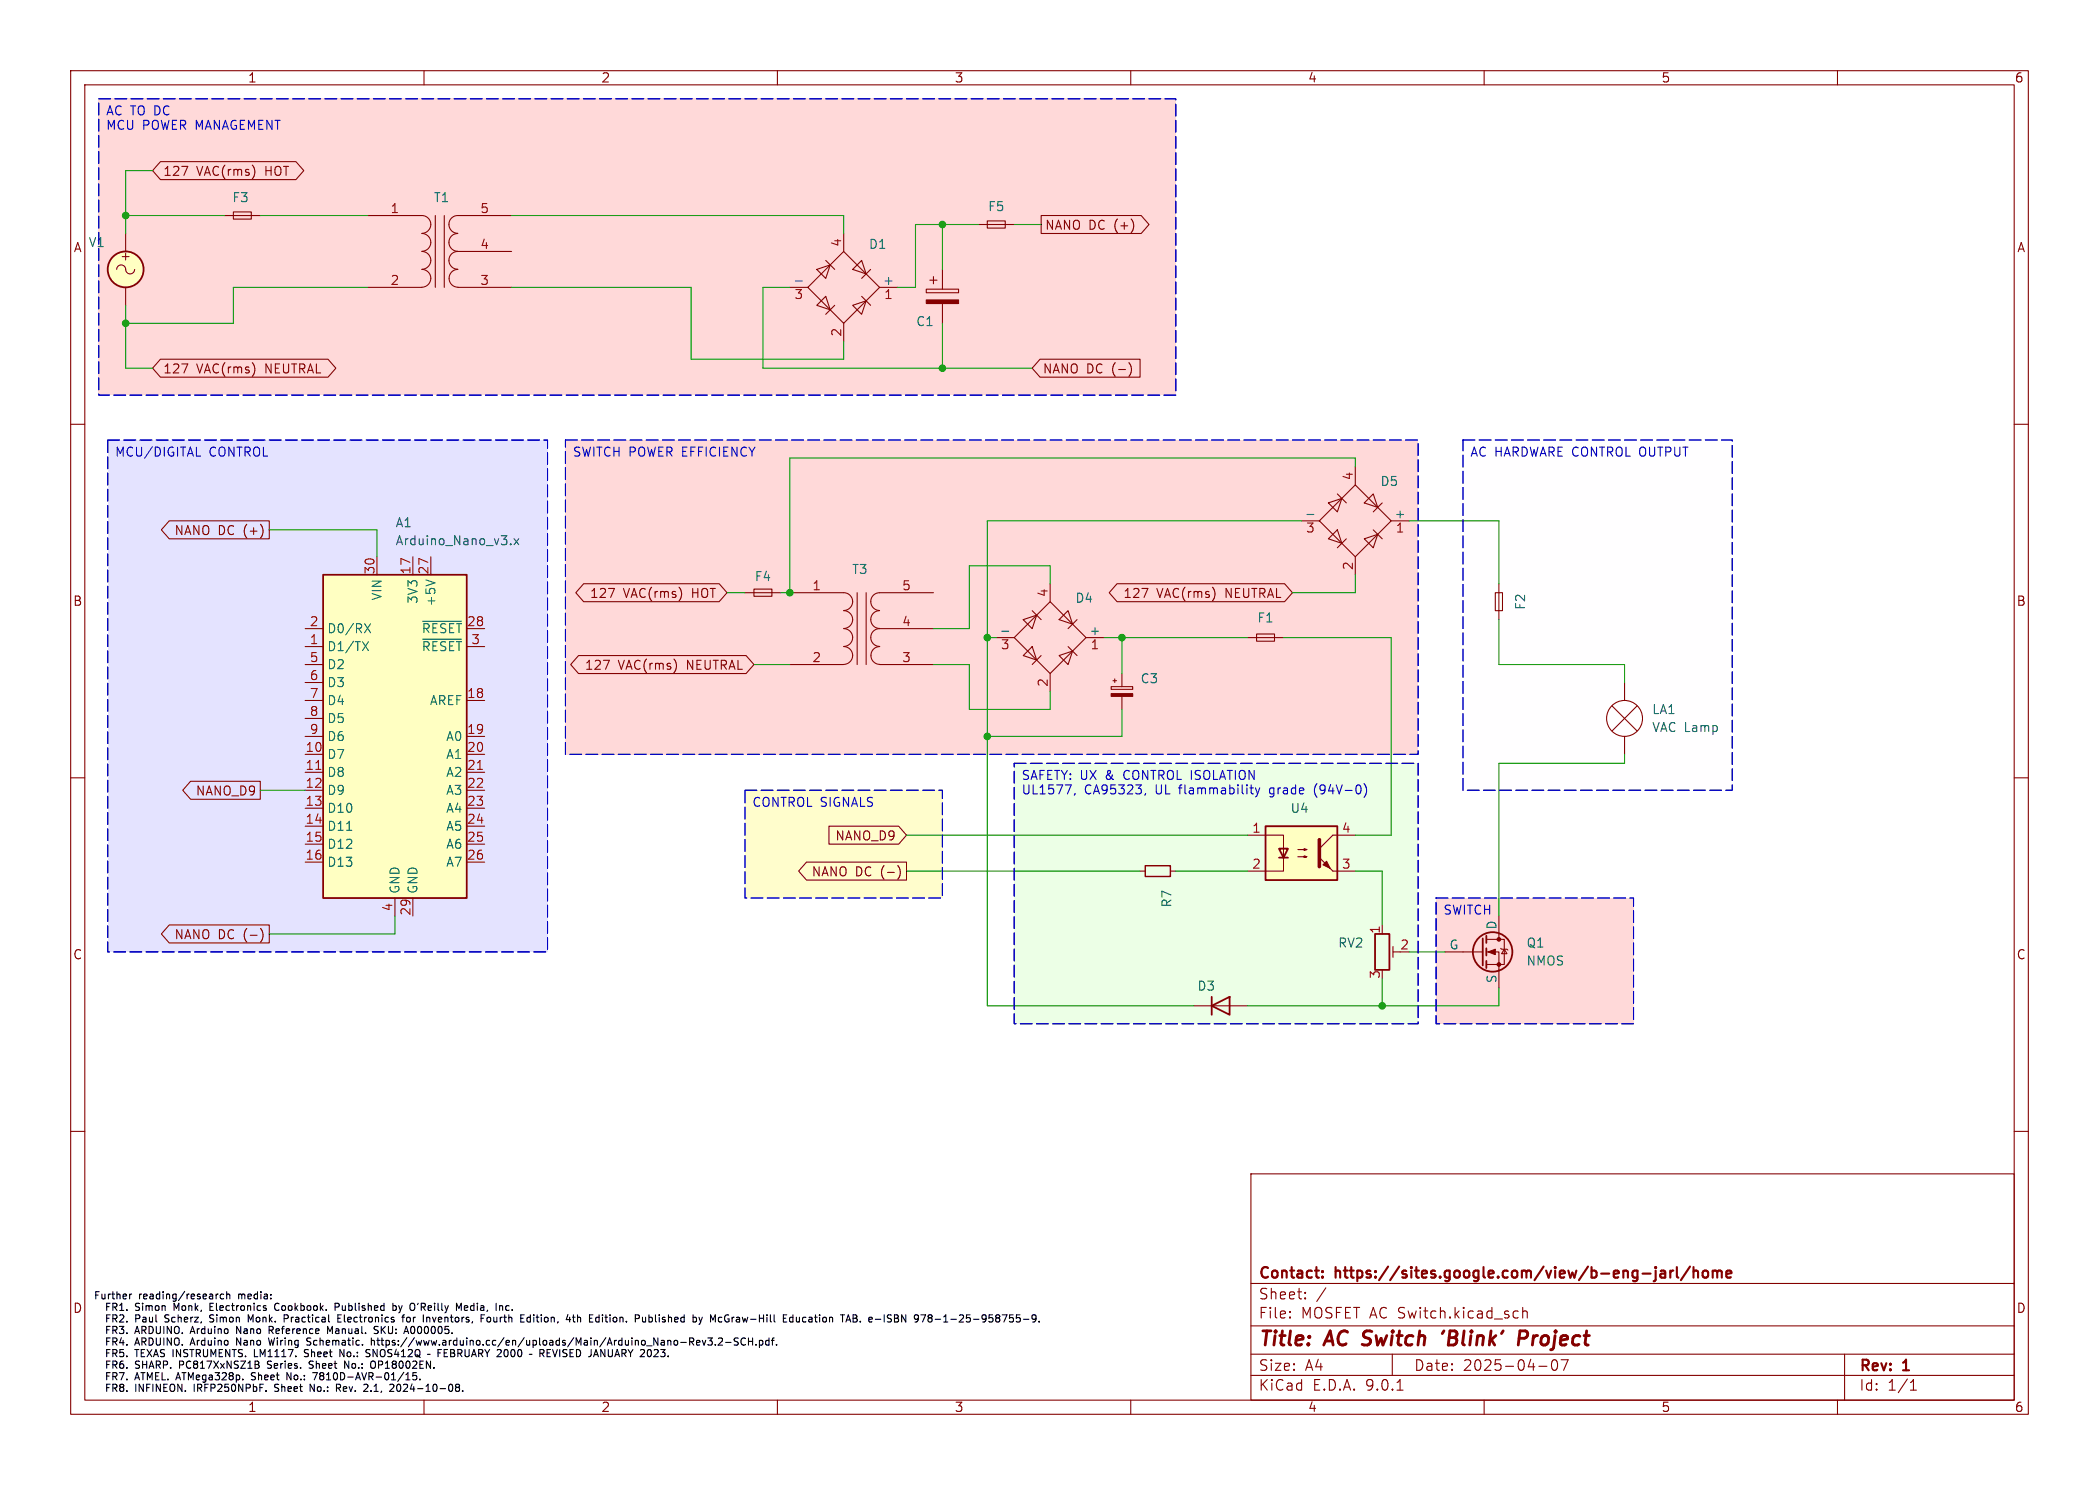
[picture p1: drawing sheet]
<svg xmlns="http://www.w3.org/2000/svg" width="297mm" height="210mm" viewBox="0 0 297 210" stroke-linecap="round" stroke-linejoin="round" font-family="sans-serif">
<g fill="none" stroke="#840000" stroke-width=".15">
<path d="M10 10h277v190h-277zM12 12h273v186h-273zM60 10v2M110 10v2M160 10v2M210 10v2M260 10v2M10 60h2M285 60h2M10 110h2M285 110h2M10 160h2"/>
<path d="M177 166h108v32h-108zM285 160h2M60 198v2M110 198v2M160 198v2M177 194.5h108M177 191.5h108M177 187.5h108M177 181.5h108M182.5 186.3h.1l-.1 .1M182.5 186.3v.1M182.5 185.5v.1"/>
<path d="M182.5 185.5h.1l-.1 .1M184.7 183.6v.1M184.7 183.6h-.1l.1 .1M184.7 182.8v.1M184.7 182.8h-.1l.1 .1M187.6 182.1l-1.3 2M197 191.5v3M197.7 196.6h.8M210 198v2M214.4 185.4l.4 .1M214.8 186.3l-.4 .1M215.5 185.5a.37 .37 0 0 1 .6 .1v.8"/>
<path d="M215.5 184.9v1.5M217.7 193.2h1.2M219.7 192.4a1.02 1.02 0 0 0 .2 1.4h.1a.91 .91 0 0 0 .2-1.4M221.9 192.3l-.7 1.5M260 198v2M261 191.5v6.5M270.3 196.6h.9M270.3 195.5l.4-.4v1.5"/>
</g>
<path d="M204.3 188.2l-.2 .4M205.1 189.2h.6M205.2 188.2l-.3 2h.8M214.9 189.3h.8a.55 .55 0 0 0 .5-.5 .55 .55 0 0 0-.4-.6h-.7l-.3 2" fill="none" stroke="#840000" stroke-width=".4"/>
<g fill="none" stroke="#840000" stroke-width=".3">
<path d="M187.1 179.8v.1M187.1 179.8h.1l-.1 .1M235 179.8l.1-.1 .5 .1v.9M236.3 179.7v1M236.8 179.7l-.3 .1-.2 .2M237.3 179.2v1.3l.2 .2M239.1 179.1l-1.3 1.9M239.6 179.8a.37 .37 0 0 1 .7 .1v.8M239.6 179.2v1.5M241.1 179.8a.41 .41 0 0 1 .6 .2v.4a.41 .41 0 0 1-.4 .3 .41 .41 0 0 1-.4-.3v-.4zM242.3 179.8a.37 .37 0 0 1 .7 .1M242.3 179.7v1"/>
<path d="M243 179.9l.2-.2 .4 .1v.9M243 179.9v.8M187.1 180.5l.1 .1-.1 .1M187.1 180.5v.1v.1M187.1 180.5v.2M235 180.6l.1 .1 .5-.1M235.6 180l-.6 .2M244.3 180.2l.7-.2-.1-.2-.4-.1-.2 .2v.7l.2 .1 .4-.1"/>
</g>
<path d="M105.4 111.8h27.9v15.2h-27.9z" fill="#fffdcc"/>
<path d="M207 62.2h38.1v49.6h-38.1z" fill="#fffeff"/>
<path d="M203.2 127h27.9v17.8h-27.9z" fill="#ffd9d9"/>
<path d="M15.2 62.2h62.3v72.4h-62.3z" fill="#e4e3ff"/>
<g fill="#ffd9d9">
<path d="M14 14h152.4v41.9h-152.4z"/>
<path d="M80 62.2h120.7v44.5h-120.7z"/>
</g>
<path d="M143.5 108h57.2v36.8h-57.2z" fill="#ecffe6"/>
<g fill="none" stroke="#840000" stroke-width=".25">
<path d="M194.6 132.1h2v5.1h-2z"/>
<circle cx="17.8" cy="38.1" r="2.54"/>
</g>
<g fill="none" stroke="#840000" stroke-width=".15">
<path d="M16.5 38.1a.67 .67 0 0 1 .8-.6 .67 .67 0 0 1 .5 .8 .63 .63 0 0 0 .7 .4 .63 .63 0 0 0 .5-.6M17.8 33v2.6M31.7 30.5h5.1M33 30h2.6v1h-2.6zM52.1 30.5h7.6a1.26 1.26 0 0 1 1.3 1.2 1.26 1.26 0 0 1-1.3 1.3 1.27 1.27 0 0 1 1.3 1.3 1.27 1.27 0 0 1-1.3 1.2 1.27 1.27 0 0 1 1.3 1.3 1.27 1.27 0 0 1-1.3 1.3 1.27 1.27 0 0 1 1.3 1.3 1.27 1.27 0 0 1-1.3 1.2M61.6 30.5v10.1M62.9 30.5v10.1M63.5 39.4a1.24 1.24 0 0 0 1.3 1.2M64.8 33a1.25 1.25 0 0 0-1.3 1.3 1.25 1.25 0 0 0 1.3 1.2M64.8 35.6a1.25 1.25 0 0 0-1.3 1.2 1.25 1.25 0 0 0 1.3 1.3M64.8 35.6h7.6M64.8 38.1a1.23 1.23 0 0 0-1.2 1.3"/>
<path d="M72.4 30.5h-7.6a1.25 1.25 0 0 0-1.3 1.2 1.25 1.25 0 0 0 1.3 1.3M115.6 38.1l1.9-.6-.7 1.9zM116.8 36.8l1.3 1.3M119.4 35.6l5.1 5-5.1 5.1-5.1-5.1zM119.4 33v2.6M120.6 38.1l1.3-1.3 .7 1.9zM123.2 38.1l-1.3 1.3M131.6 39.6h1M132.1 39.1v1M133.3 38.1v2.8M138.4 31.8h5.1M139.7 31.2h2.5v1.1h-2.5z"/>
<path d="M17.8 40.6v2.6M52.1 40.6h7.6M64.8 40.6h7.6M111.8 40.6h2.5M116.8 41.9l.7 1.9-1.9-.6zM118.1 43.2l-1.3 1.3M119.4 45.7v2.6M120.6 43.2l2-.7-.7 2zM121.9 41.9l1.3 1.3M124.5 40.6h2.5M131.1 40.9h4.5v.5h-4.5zM133.3 42.9v2.8"/>
<path d="M184.1 73.7h2.6M188 71.1l1.9-.6-.7 1.9zM188 76.2l1.2-1.3 .7 1.9zM189.2 69.9l1.3 1.2M190.5 76.2l-1.3 1.3M191.8 68.6l5 5.1-5 5-5.1-5zM191.8 66v2.6M191.8 78.7v2.6M193 71.1l1.3-1.2 .6 1.9zM193 76.2l1.9-.6-.6 1.9zM194.3 74.9l1.3 1.3M195.6 71.1l-1.3 1.3"/>
<path d="M196.8 73.7h2.6M211.6 83.8h1v2.6h-1zM212.1 82.6v5M195.6 130.8v1.3M197.1 133.9v1.5M197.1 134.6h1"/>
</g>
<circle cx="17.8" cy="38.1" r="2.54" fill="#ffffc2" stroke="#ffffc2" stroke-width=".14"/>
<path d="M112.5 39.7h1M184.9 72.8h1" fill="none" stroke="#006464" stroke-width=".15"/>
<path d="M131.1 42.4h4.5v.5h-4.5z" fill="#840000" stroke="#840000" stroke-width=".15"/>
<path d="M45.7 81.3h20.3v45.7h-20.3z" fill="#ffffc2"/>
<path d="M45.7 81.3h20.3v45.7h-20.3z" fill="none" stroke="#840000" stroke-width=".25"/>
<g fill="none" stroke="#840000" stroke-width=".15">
<path d="M53.3 78.7v2.6M58.4 78.7v2.6M61 78.7v2.6M43.2 88.9h2.5M43.2 91.4h2.5M43.2 94h2.5M43.2 96.5h2.5M43.2 99.1h2.5M66 88.9h2.6M66 91.4h2.6M66 99.1h2.6M43.2 101.6h2.5"/>
<path d="M43.2 104.1h2.5M43.2 106.7h2.5M43.2 109.2h2.5M43.2 111.8h2.5M43.2 114.3h2.5M43.2 116.8h2.5M43.2 119.4h2.5M66 104.1h2.6M66 106.7h2.6M66 109.2h2.6M66 111.8h2.6M66 114.3h2.6"/>
<path d="M66 116.8h2.6M66 119.4h2.6M43.2 121.9h2.5M55.9 127v2.5M58.4 127v2.5M66 121.9h2.6"/>
</g>
<path d="M72.3 76.9v.1M72.7 76.2l.7 .8M73.4 76.2l-.7 .8M51.3 90.7l.8 1.3M51.6 88.2l.8 1.3M52.1 90.7l-.8 1.3M52.4 88.2l-.8 1.3M59.8 87.9h5.5M59.8 90.4h5.5M60.3 82l1.2 .4M49 117.4h.8" fill="none" stroke="#006464" stroke-width=".15"/>
<path d="M44.7 108.8h.7M67.6 108.8h.7" fill="none" stroke="#a90000" stroke-width=".15"/>
<path d="M179.1 116.8h10.1v7.7h-10.1z" fill="#ffffc2"/>
<g fill="none" stroke="#840000" stroke-width=".25">
<path d="M179.1 116.8h10.1v7.7h-10.1zM181 120h1.2l-.6 1.3zM181 121.3h1.2M209.8 132.7v3.8M210.3 132.3v1.1M210.3 134.1v1M210.3 135.9v1M171.4 142.2l2.6-1.2v2.5zM171.4 141v2.5"/>
<circle cx="211.2" cy="134.6" r="2.79"/>
</g>
<g fill="none" stroke="#840000" stroke-width=".15">
<path d="M22.7 22.9h19.2l1.1 1.2-1.1 1.3h-19.2l-1.1-1.3zM25.7 23.5h.9l-.6 1.3M147.3 30.5h14.2l1.1 1.3-1.1 1.2h-14.2zM22.7 50.8h23.7l1.1 1.3-1.1 1.2h-23.7l-1.1-1.2zM25.7 51.5h.9l-.6 1.2M147.2 50.8h14.1v2.5h-14.1l-1.2-1.2zM159.7 51.3a1.46 1.46 0 0 1 0 1.9M23.9 73.7h14.2v2.5h-14.2l-1.1-1.3zM81.9 92.7h23.7l1.1 1.3-1.1 1.3h-23.7l-1.2-1.3zM82.6 82.5h19.2l1.1 1.3-1.1 1.3h-19.2l-1.1-1.3zM85.4 93.4h.8l-.5 1.3M86.1 83.2h.8l-.5 1.3"/>
<path d="M105.4 83.8h5.1M106.7 83.3h2.5v1h-2.5zM111.8 83.8h7.6a1.26 1.26 0 0 1 1.3 1.3 1.26 1.26 0 0 1-1.3 1.2 1.27 1.27 0 0 1 1.3 1.3 1.27 1.27 0 0 1-1.3 1.3 1.27 1.27 0 0 1 1.3 1.3 1.27 1.27 0 0 1-1.3 1.2M111.8 94h7.6M119.4 91.4a1.26 1.26 0 0 1 1.3 1.3 1.26 1.26 0 0 1-1.3 1.3M121.3 83.8v10.2M122.6 83.8v10.2M124.5 94h7.6M124.5 91.4a1.26 1.26 0 0 0-1.3 1.3 1.26 1.26 0 0 0 1.3 1.3M132.1 83.8h-7.6a1.25 1.25 0 0 0-1.3 1.3 1.25 1.25 0 0 0 1.3 1.2 1.27 1.27 0 0 0-1.3 1.3 1.27 1.27 0 0 0 1.3 1.3M132.1 88.9h-7.6a1.25 1.25 0 0 0-1.3 1.3 1.25 1.25 0 0 0 1.3 1.2M141 90.2h2.5"/>
<path d="M144.8 87.6l1.9-.6-.7 1.9zM144.8 92.7l1.2-1.3 .7 1.9zM146 86.4l1.3 1.2M147.3 92.7l-1.3 1.3M148.6 85.1l5.1 5.1-5.1 5.1-5.1-5.1zM148.6 82.6v2.5M148.6 95.3v2.5M149.9 87.6l1.2-1.2 .7 1.9zM149.9 92.7l1.9-.6-.7 1.9zM151.1 91.4l1.3 1.3M152.4 87.6l-1.3 1.3M153.7 90.2h2.5"/>
<path d="M157.2 97.1h3.1v.4h-3.1zM157.5 96.3h.5M157.7 96v.5M158.1 82.5h23.7l1.1 1.3-1.1 1.3h-23.7l-1.2-1.3zM158.7 95.3v1.8M158.7 98.5v1.8M161.6 83.2h.8l-.5 1.3M176.5 90.2h5.1M177.8 89.7h2.5v1h-2.5zM228.1 99.8l3.5 3.6M229.9 96.5v2.6M231.6 99.8l-3.5 3.6"/>
<path d="M27 110.5h9.8v2.5h-9.8l-1.1-1.2zM117.3 116.8h9.9l1.1 1.3-1.1 1.3h-9.9zM176.5 118.1h5.1v5.1h-5.1M191.8 118.1h-3.2l-1.9 1.9M229.9 104.1v2.6M23.9 130.8h14.2v2.6h-14.2l-1.1-1.3zM36.9 131.3a1.46 1.46 0 0 1 0 1.9M114.1 121.9h14.2v2.6h-14.2l-1.1-1.3zM127 122.4a1.46 1.46 0 0 1 0 1.9M161.3 123.2h.8M165.6 123.2h.8M183.6 120.1h1.3l-.4 .2v-.3l.4 .1"/>
<path d="M183.6 121.2h1.3l-.4 .1v-.3l.4 .2M188.6 123.2h3.2M204.5 134.6h5.3M210.3 132.8h2.6v3.6h-2.6M210.3 134.6h1.8v5.1M212.1 129.5v3.3M212.3 134.1l.2 .1h.7l.2 .2M212.9 134.2l.3 .7h-.7zM168.9 142.2h7.6"/>
<circle cx="229.9" cy="101.6" r="2.54"/>
</g>
<path d="M186.7 118.7v3.9" fill="none" stroke="#840000" stroke-width=".51"/>
<g fill="#840000" stroke="#840000" stroke-width=".15">
<path d="M187.2 122.3l.5-.5 .5 1z"/>
<path d="M186.7 121.3l1.9 1.9z"/>
<path d="M210.6 134.6l1-.4v.8z"/>
<path d="M157.2 98.1h3.1v.4h-3.1z"/>
<circle cx="212.1" cy="132.8" r=".25"/>
<circle cx="212.1" cy="136.4" r=".25"/>
</g>
<path d="M141.8 89.3h.9" fill="none" stroke="#006464" stroke-width=".15"/>
<path d="M162.1 122.4h3.5v1.6h-3.5z" fill="none" stroke="#840000" stroke-width=".2"/>
<g fill="none" stroke="#009600" stroke-width=".15">
<path d="M17.8 30.5h13.9M21.6 24.1h-3.8v8.9M36.8 30.5h15.3M72.4 30.5h47v2.5M133.3 31.8v6.3M138.4 31.8h-8.9v8.8h-2.5M143.5 31.8h3.8M17.8 43.2v8.9h3.8M52.1 40.6h-19.1v5.1h-15.2M72.4 40.6h25.4v10.2h21.6v-2.5M111.8 40.6h-3.9v11.5h38.1M133.3 45.7v6.4"/>
<path d="M38.1 74.9h15.2v3.8M184.1 73.7h-44.4v68.5h29.2M191.8 66v-1.2h-80v19h-1.3M199.4 73.7h12.7v8.9M102.9 83.8h2.5M106.7 94h5.1M132.1 94h5.1v6.3h11.4v-2.5M139.7 90.2h1.3M148.6 82.6v-2.6h-11.4v8.9h-5.1M156.2 90.2h20.3M158.7 90.2v5.1M181.6 90.2h15.2v27.9h-5"/>
<path d="M191.8 81.3v2.5h-8.9M212.1 87.6v6.4h17.8v2.5M36.8 111.8h6.4M128.3 118.1h48.2M158.7 100.3v3.8h-19M229.9 106.7v1.3h-17.8v21.5M55.9 129.5v2.6h-17.8M128.3 123.2h33M166.4 123.2h10.1M191.8 123.2h3.8v7.6M195.6 138.4v3.8M199.4 134.6h5.1"/>
<path d="M212.1 139.7v2.5h-35.6"/>
</g>
<path d="M14 14h152.4v41.9h-152.4zM15.2 62.2h62.3v72.4h-62.3zM80 62.2h120.7v44.5h-120.7zM207 62.2h38.1v49.6h-38.1zM105.4 111.8h27.9v15.2h-27.9zM143.5 108h57.2v36.8h-57.2zM203.2 127h27.9v17.8h-27.9z" fill="none" stroke="#0000c2" stroke-width=".15" stroke-dasharray="1.7 .6"/>
<path d="M27.8 64.5h.6M152.1 112.2l-.1 .3M162.1 112.2l-.1 .3M176.9 111.4h.4M177 112.1l.1 .1 .2 .1M177.6 111.4l.3 .9M177.9 112.3l-.1 .3-.2 .1M178.2 111.4l-.3 .9M186.1 111.2l-.1 .5 .1 .7M193 110.8a1.46 1.46 0 0 1 0 2" fill="none" stroke="#0000c2" stroke-width=".15"/>
<g fill="none" stroke="#000" stroke-width=".15">
<path d="M18.3 183v.7M18.6 183l-.3 .2M19.1 190.8h.5M19.2 185.3h.1M19.2 193.5h.1M19.2 192.8v.1M19.2 184.4v.3M19.2 185.9v1.1M19.2 195.8v1M19.2 186.5h.4M19.4 187.6l-.3 1M19.4 189.2l-.3 1"/>
<path d="M19.4 194.1l-.3 1M23.3 186.9l.4 .1M23.3 186.2l.1 .2 .3 .1M25 185l-.4-.7v1M25.4 192.5v1M25.4 193h.4M26.9 188.6l.3-1 .4 1M26.9 190.2l.3-1 .4 1M27 188.3h.5M27 189.9h.5M27.5 195.8v1M29.7 184.3v1h.5"/>
<path d="M30.2 186.8l-.2 .2-.3-.1M30.2 186l-.3-.1-.2 .2 .1 .3 .3 .1 .1 .2M30.9 183l-.3 .1M31.6 183.1l-.2-.1-.2 .2 .1 .4h.3M32.1 183.1l.1-.1 .3 .1v.6M32.1 182.7v1M33.5 188.6v-1l.6 1M33.5 190.2v-1l.6 1M35.1 187v-1.1l.4 .8 .3-.8v1.1M35.6 194.4l.5 .4M36 191.9h.5M36.1 194.9l-.1 .2h-.4"/>
<path d="M37.8 192.8l.6 .4M38.3 188.1l.4 .5M38.4 193.3l-.2 .2h-.4M38.7 187.8l-.1 .3h-.5M38.9 189.2l-.3 1-.2-.7-.2 .7M38.9 196l.5 .5M39.4 196.6l-.2 .2-.3-.1M39.5 184.4a.48 .48 0 0 0-.7 .3 .48 .48 0 0 0 .5 .6l.2-.1M40.6 194.1l.6 1v-1M40.8 186.1l-.1 .3-.5 .1M41.2 186.3v.7M41.3 186.4l-.1 .1"/>
<path d="M43.5 191.4l.1 .2-.1 .2h-.4M43.6 189.7l.3 .1 .1 .2-.2 .2h-.3M43.9 195.8l.6 1v-1M43.9 192.5l-.2 .3 .1 .1 .4 .2 .1 .2-.2 .2h-.4M44.2 194.1h.7l-.4 1M44.5 189.6l-.1 .1 .1 .5M45.2 194.4l.1 .1M45.3 194.6l-.1 .1 .1 .4M46.4 188.6v-1l.3 .7 .3-.7v1M47.4 184.8h.5l.1-.2-.1-.2-.5-.1v1M47.8 186.4h.3M47.9 196.3l.3 .5"/>
<path d="M48.1 190.8l.6 1.1v-1.1M48.2 195.9l-.1 .3-.1 .1M48.3 185.9h-.5v1.1h.5M48.4 184.6l.1 .7M48.7 185.9v.9l.2 .2M48.7 196.1l-.1 .1v.4l.1 .2M48.8 192.5l.6 1v-1M49.1 196.3l-.5 .1M49.2 191.3v.5M49.8 192.9v.5M52.5 196.7v.1M52.5 189.2v1"/>
<path d="M52.5 189.6h.2h.2l.1 .6M52.8 191.9v-1.1l.6 1.1M53.1 188.1l.3 .1 .1 .2-.2 .2h-.2M53.3 189.6h.4M53.5 189.2v.9l.2 .1M53.6 193h.3M53.6 192.5v1M53.9 187.6v1M54.1 188l.4 .6M54.5 187.6l-.6 .6M55.6 184.7l.3-.1 .2 .2-.1 .5h-.4M55.6 184.3v1"/>
<path d="M56.2 195.9l-.1 .5 .2 .3h.3l.1-.3M56.4 184.6l.3 .7M56.7 185.3l-.3 .4M56.7 195.9v.2M56.9 186.3h.3M56.9 184.6l-.2 .7M57 186.1v.9M57.5 186.5v.3l.2 .2 .3-.1 .1-.4M58.3 187.6h.2M58.4 194.1v.5l.1-.1 .4 .1 .1 .3-.2 .2-.4-.1M58.6 187.8l.1 .4-.1 .3-.2 .1-.1-.1M59.4 195v.1"/>
<path d="M61.2 186.3l.2 .7 .3-.7M62 190.8v1.1M62.9 190.8v1.1h.4M63.8 190.8v1.1h.4M65.5 196.7v.1M65.7 185l.5-.1-.1-.2-.3-.1-.1 .2 .1 .5h.3M68.9 186.4v.4l.2 .2 .3-.1v-.5M69.9 186.3v.5l.3 .2M72 184.7l-.2-.1-.2 .2 .1 .5h.3M72.5 185.2v.1M74.9 186.3h.1M75 185.9v1.1"/>
<path d="M75 186.9l-.1 .1M75.5 185.9v.1M75.5 186.3v.7M75.9 186.3h.4M76 185.9l.1 1M76.6 191.4l.4 .5M77.4 190.8v1.1h.5M78.2 190.8l.3 1.1 .4-1.1M81.7 186.4l.2-.1h.2l.1 .7M81.7 185.9v1.1M85.6 186.3h.4M85.7 185.9v.9l.3 .2"/>
<path d="M86.1 190.8v1M91.8 186.3h.3l.2 .2-.1 .4h-.4M91.8 185.9v1.1M92.7 185.9v.9l.2 .2M100.2 189.2h.6l-.4 .4 .3 .1v.4l-.1 .1h-.4M100.5 187v-1.1l.4 .8 .3-.8v1.1M101.2 190.1v.1M101.7 189.3l.3-.1 .2 .3-.6 .7h.6M102.7 189.8h.7M103.9 186.3h-.2M104.5 189.3l-.4-.1-.2 .2 .1 .2 .4 .2v.3l-.1 .1h-.4M105.5 189.3a.48 .48 0 0 0-.7 .3 .48 .48 0 0 0 .5 .6l.2-.1"/>
<path d="M105.9 189.2v1M105.9 189.7h.6M106.5 189.2v1M107 190.1v.1M107.5 189.6h.2l.2 .1-.1 .5h-.3M107.5 189.6v1M108.8 189.6h-.3l-.2 .1 .1 .5h.4M108.8 189.2v1M109.2 189.6h.3M109.5 189.2l-.2 .2v.8M109.9 190.1v.1M112.7 186.3v.6l.3 .1 .1-.1"/>
<path d="M113.1 186.3v.7M114 186.3h-.3l-.1 .2v.4h.4M114.8 186.3h-.3M114.8 186.6h-.2l-.2 .1 .1 .2 .3 .1M121.7 186.9v.1M123.1 186.3l-.2 .1v.4l.2 .2M123.4 186.5l-.5 .1M127.1 186.5v.1v.3M127.1 186v.3M132.3 186.6h.8M133.5 187h.6M133.5 186.2l.3-.3v1.1"/>
</g>
<g fill="#009600" stroke="#009600" stroke-width=".15">
<circle cx="111.8" cy="83.8" r=".46"/>
<circle cx="195.6" cy="142.2" r=".46"/>
<circle cx="158.7" cy="90.2" r=".46"/>
<circle cx="133.3" cy="52.1" r=".46"/>
<circle cx="133.3" cy="31.8" r=".46"/>
<circle cx="17.8" cy="30.5" r=".46"/>
<circle cx="17.8" cy="45.7" r=".46"/>
<circle cx="139.7" cy="104.1" r=".46"/>
<circle cx="139.7" cy="90.2" r=".46"/>
</g>
<g font-size="2.8" fill="#840000">
<text x="178" y="190.9">Title:</text>
<text x="187.7" y="190.9">AC Switch</text>
<text x="205.6" y="190.9">'Blink'</text>
<text x="217.3" y="190.9">Project</text>
</g>
<g font-size="2.1" fill="#840000">
<text x="178" y="184">Sheet:</text>
<text x="178" y="181.2">Contact:</text>
<text x="189" y="181.2">https://sites.google.com/view/b-eng-jarl/home</text>
<text x="178" y="186.7">File:</text>
<text x="184.1" y="186.7">MOSFET AC Switch.kicad_sch</text>
<text x="178" y="196.9">KiCad</text>
<text x="178" y="194.1">Size:</text>
<text x="184.7" y="194.1">A4</text>
<text x="185.7" y="196.9">E.D.A.</text>
<text x="193.3" y="196.9">9.0.1</text>
<text x="200" y="194.1">Date:</text>
<text x="207" y="194.1">2025-04-07</text>
<text x="263" y="194.3">Rev:</text>
<text x="263" y="196.9">Id:</text>
<text x="267.1" y="196.9">1/1</text>
<text x="269.4" y="194.3">1</text>
</g>
<g font-size="1.8" fill="#840000">
<text x="35" y="11.9">1</text>
<text x="85" y="11.9">2</text>
<text x="135" y="11.9">3</text>
<text x="185" y="11.9">4</text>
<text x="235" y="11.9">5</text>
<text x="285" y="11.9">6</text>
<text x="23" y="25.1">127</text>
<text x="27.8" y="25.1">VAC(rms)</text>
<text x="37.6" y="25.1">HOT</text>
<text x="10.3" y="35.9">A</text>
<text x="147.8" y="32.7">NANO DC (+)</text>
<text x="285.3" y="35.9">A</text>
<text x="16.9" y="37.1">+</text>
<text x="23" y="53">127</text>
<text x="27.8" y="53">VAC(rms)</text>
<text x="37.6" y="53">NEUTRAL</text>
<text x="147.5" y="53">NANO DC (-)</text>
<text x="24.6" y="75.9">NANO DC (+)</text>
<text x="10.3" y="85.9">B</text>
<text x="83.4" y="84.8">127</text>
<text x="88.2" y="84.8">VAC(rms)</text>
<text x="98" y="84.8">HOT</text>
<text x="158.9" y="84.8">127</text>
<text x="163.7" y="84.8">VAC(rms)</text>
<text x="173.5" y="84.8">NEUTRAL</text>
<text x="285.3" y="85.9">B</text>
<text x="82.7" y="94.9">127</text>
<text x="87.5" y="94.9">VAC(rms)</text>
<text x="97.3" y="94.9">NEUTRAL</text>
<text x="27.6" y="112.7">NANO_D9</text>
<text x="118.1" y="119.1">NANO_D9</text>
<text x="114.8" y="124.1">NANO DC (-)</text>
<text x="10.3" y="135.9">C</text>
<text x="24.6" y="133">NANO DC (-)</text>
<text x="285.3" y="135.9">C</text>
<text x="10.3" y="185.9">D</text>
<text x="285.3" y="185.9">D</text>
<text x="35" y="199.9">1</text>
<text x="85" y="199.9">2</text>
<text x="135" y="199.9">3</text>
<text x="185" y="199.9">4</text>
<text x="235" y="199.9">5</text>
<text x="285" y="199.9">6</text>
</g>
<g font-size="1.8" fill="#0000c2">
<text x="14.9" y="16.6">AC TO DC</text>
<text x="14.9" y="18.7">MCU POWER MANAGEMENT</text>
<text x="16.2" y="64.9">MCU/DIGITAL</text>
<text x="29.6" y="64.9">CONTROL</text>
<text x="81" y="64.9">SWITCH POWER EFFICIENCY</text>
<text x="208" y="64.9">AC HARDWARE CONTROL OUTPUT</text>
<text x="144.5" y="110.6">SAFETY: UX</text>
<text x="144.5" y="112.7">UL1577,</text>
<text x="153.4" y="112.7">CA95323,</text>
<text x="156.5" y="110.6">&amp;</text>
<text x="159.3" y="110.6">CONTROL ISOLATION</text>
<text x="163.6" y="112.7">UL</text>
<text x="167.1" y="112.7">flammability</text>
<text x="180.1" y="112.7">grade</text>
<text x="186.6" y="112.7">(94V-0)</text>
<text x="106.4" y="114.4">CONTROL SIGNALS</text>
<text x="204.2" y="129.7">SWITCH</text>
</g>
<g font-size="1.8" fill="#006464">
<text x="32.8" y="28.8">F3</text>
<text x="61.3" y="28.8">T1</text>
<text x="12.5" y="35.2">V1</text>
<text x="122.9" y="35.4">D1</text>
<text x="139.7" y="30.1">F5</text>
<text x="124.8" y="40.4">+</text>
<text x="129.5" y="46.3">C1</text>
<text x="195.3" y="68.9">D5</text>
<text x="55.9" y="74.8">A1</text>
<text x="55.9" y="77.3">Arduino_Nano_v3.x</text>
<text x="197.2" y="73.4">+</text>
<text x="106.7" y="82.4">F4</text>
<text x="120.5" y="81.4">T3</text>
<text x="46.2" y="89.8">D0/RX</text>
<text x="54.2" y="85" transform="rotate(-90 54.2 85)">VIN</text>
<text x="59.3" y="85.5" transform="rotate(-90 59.3 85.5)">3V3</text>
<text x="59.6" y="89.8">~{RESET}</text>
<text x="61.8" y="85.9" transform="rotate(-90 61.8 85.9)">+5V</text>
<text x="152.1" y="85.4">D4</text>
<text x="154.1" y="89.9">+</text>
<text x="177.8" y="88.2">F1</text>
<text x="216" y="86.3" transform="rotate(-90 216 86.3)">F2</text>
<text x="46.2" y="92.3">D1/TX</text>
<text x="46.2" y="94.8">D2</text>
<text x="59.6" y="92.3">~{RESET}</text>
<text x="46.2" y="97.4">D3</text>
<text x="46.2" y="99.9">D4</text>
<text x="60.7" y="99.9">AREF</text>
<text x="161.3" y="96.8">C3</text>
<text x="233.7" y="101.2">LA1</text>
<text x="46.2" y="102.5">D5</text>
<text x="46.2" y="105">D6</text>
<text x="46.2" y="107.5">D7</text>
<text x="63" y="105">A0</text>
<text x="63" y="107.5">A1</text>
<text x="233.7" y="103.7">VAC Lamp</text>
<text x="46.2" y="110.1">D8</text>
<text x="46.2" y="112.6">D9</text>
<text x="63" y="110.1">A2</text>
<text x="63" y="112.6">A3</text>
<text x="46.2" y="115.2">D10</text>
<text x="46.2" y="117.7">D11</text>
<text x="63" y="115.2">A4</text>
<text x="63" y="117.7">A5</text>
<text x="182.5" y="115.2">U4</text>
<text x="46.2" y="120.2">D12</text>
<text x="46.2" y="122.8">D13</text>
<text x="63" y="120.2">A6</text>
<text x="63" y="122.8">A7</text>
<text x="56.7" y="126.5" transform="rotate(-90 56.7 126.5)">GND</text>
<text x="59.3" y="126.5" transform="rotate(-90 59.3 126.5)">GND</text>
<text x="166" y="128.4" transform="rotate(-90 166 128.4)">R7</text>
<text x="211.8" y="131.5" transform="rotate(-90 211.8 131.5)">D</text>
<text x="189.3" y="134.2">RV2</text>
<text x="205" y="134.4">G</text>
<text x="215.9" y="136.8">NMOS</text>
<text x="215.9" y="134.2">Q1</text>
<text x="169.3" y="140.3">D3</text>
<text x="211.8" y="139.1" transform="rotate(-90 211.8 139.1)">S</text>
</g>
<g font-size="1.8" fill="#a90000">
<text x="55.2" y="30.2">1</text>
<text x="67.9" y="30.2">5</text>
<text x="67.9" y="35.3">4</text>
<text x="119.1" y="35" transform="rotate(-90 119.1 35)">4</text>
<text x="55.2" y="40.4">2</text>
<text x="67.9" y="40.4">3</text>
<text x="112.3" y="42.6">3</text>
<text x="119.1" y="47.7" transform="rotate(-90 119.1 47.7)">2</text>
<text x="125" y="42.6">1</text>
<text x="191.5" y="68" transform="rotate(-90 191.5 68)">4</text>
<text x="184.7" y="75.6">3</text>
<text x="197.4" y="75.6">1</text>
<text x="53.1" y="81.3" transform="rotate(-90 53.1 81.3)">30</text>
<text x="58.2" y="81.3" transform="rotate(-90 58.2 81.3)">17</text>
<text x="60.7" y="81.3" transform="rotate(-90 60.7 81.3)">27</text>
<text x="114.9" y="83.6">1</text>
<text x="127.6" y="83.6">5</text>
<text x="191.5" y="80.7" transform="rotate(-90 191.5 80.7)">2</text>
<text x="43.7" y="88.6">2</text>
<text x="66" y="88.6">28</text>
<text x="127.6" y="88.6">4</text>
<text x="148.3" y="84.5" transform="rotate(-90 148.3 84.5)">4</text>
<text x="43.7" y="91.2">1</text>
<text x="43.7" y="93.7">5</text>
<text x="66.6" y="91.2">3</text>
<text x="114.9" y="93.7">2</text>
<text x="127.6" y="93.7">3</text>
<text x="141.5" y="92.2">3</text>
<text x="154.2" y="92.2">1</text>
<text x="43.7" y="96.3">6</text>
<text x="43.7" y="98.8">7</text>
<text x="43.7" y="101.3">8</text>
<text x="66" y="98.8">18</text>
<text x="148.3" y="97.2" transform="rotate(-90 148.3 97.2)">2</text>
<text x="43.1" y="106.4">10</text>
<text x="43.7" y="103.9">9</text>
<text x="66" y="103.9">19</text>
<text x="66" y="106.4">20</text>
<text x="43.1" y="109">11</text>
<text x="43.1" y="111.5">12</text>
<text x="66" y="109">21</text>
<text x="66" y="111.5">22</text>
<text x="43.1" y="114">13</text>
<text x="43.1" y="116.6">14</text>
<text x="43.1" y="119.1">15</text>
<text x="66" y="114">23</text>
<text x="66" y="116.6">24</text>
<text x="66" y="119.1">25</text>
<text x="177.1" y="117.9">1</text>
<text x="189.8" y="117.9">4</text>
<text x="43.1" y="121.7">16</text>
<text x="66" y="121.7">26</text>
<text x="177.1" y="122.9">2</text>
<text x="189.8" y="122.9">3</text>
<text x="55.6" y="129" transform="rotate(-90 55.6 129)">4</text>
<text x="58.2" y="129.6" transform="rotate(-90 58.2 129.6)">29</text>
<text x="195.3" y="132.2" transform="rotate(-90 195.3 132.2)">1</text>
<text x="198" y="134.4">2</text>
<text x="195.3" y="138.5" transform="rotate(-90 195.3 138.5)">3</text>
</g>
<g font-size="1.4">
<text x="13.2" y="184.1">Further</text>
<text x="15.3" y="185.7">FR1.</text>
<text x="19.6" y="185.7">Simon</text>
<text x="19.7" y="184.1">reading/research</text>
<text x="25.3" y="185.7">Monk,</text>
<text x="30.6" y="185.7">Electronics</text>
<text x="33.9" y="184.1">media:</text>
<text x="40.1" y="185.7">Cookbook.</text>
<text x="48.9" y="185.7">Published</text>
<text x="57.3" y="185.7">by</text>
<text x="60" y="185.7">O'Reilly</text>
<text x="66.8" y="185.7">Media,</text>
<text x="15.3" y="187.4">FR2.</text>
<text x="15.3" y="189">FR3.</text>
<text x="15.3" y="190.6">FR4.</text>
<text x="19.6" y="187.4">Paul</text>
<text x="19.6" y="189">ARDUINO.</text>
<text x="19.6" y="190.6">ARDUINO.</text>
<text x="24" y="187.4">Scherz,</text>
<text x="27.7" y="189">Arduino</text>
<text x="27.7" y="190.6">Arduino</text>
<text x="30.6" y="187.4">Simon</text>
<text x="34.4" y="189">Nano</text>
<text x="34.4" y="190.6">Nano</text>
<text x="36.3" y="187.4">Monk.</text>
<text x="39.3" y="189">Reference</text>
<text x="39.3" y="190.6">Wiring</text>
<text x="41.6" y="187.4">Practical</text>
<text x="44.9" y="190.6">Schematic.</text>
<text x="47.8" y="189">Manual.</text>
<text x="49.5" y="187.4">Electronics</text>
<text x="54.2" y="190.6">https://www.arduino.cc/en/uploads/Main/Arduino_Nano-Rev3.2-SCH.pdf.</text>
<text x="54.7" y="189">SKU:</text>
<text x="58.9" y="187.4">for</text>
<text x="59.2" y="189">A000005.</text>
<text x="62.1" y="187.4">Inventors,</text>
<text x="70.5" y="187.4">Fourth</text>
<text x="76.4" y="187.4">Edition,</text>
<text x="83.1" y="187.4">4th</text>
<text x="86.6" y="187.4">Edition.</text>
<text x="93.4" y="187.4">Published</text>
<text x="101.8" y="187.4">by</text>
<text x="104.5" y="187.4">McGraw-Hill</text>
<text x="115.1" y="187.4">Education</text>
<text x="123.6" y="187.4">TAB.</text>
<text x="127.7" y="187.4">e-ISBN</text>
<text x="134.4" y="187.4">978-1-25-958755-9.</text>
<text x="15.3" y="192.3">FR5.</text>
<text x="15.3" y="193.9">FR6.</text>
<text x="15.3" y="195.6">FR7.</text>
<text x="15.3" y="197.2">FR8.</text>
<text x="19.6" y="192.3">TEXAS INSTRUMENTS.</text>
<text x="19.6" y="193.9">SHARP.</text>
<text x="19.6" y="195.6">ATMEL. ATMega328p.</text>
<text x="19.6" y="197.2">INFINEON.</text>
<text x="26.1" y="193.9">PC817XxNSZ1B</text>
<text x="28.2" y="197.2">IRFP250NPbF.</text>
<text x="36.5" y="195.6">Sheet</text>
<text x="36.9" y="192.3">LM1117.</text>
<text x="38.8" y="193.9">Series.</text>
<text x="39.8" y="197.2">Sheet</text>
<text x="41.8" y="195.6">No.:</text>
<text x="44.3" y="192.3">Sheet</text>
<text x="45" y="193.9">Sheet</text>
<text x="45.1" y="197.2">No.:</text>
<text x="45.8" y="195.6">7810D-AVR-01/15.</text>
<text x="49" y="197.2">Rev.</text>
<text x="49.5" y="192.3">No.:</text>
<text x="50.2" y="193.9">No.:</text>
<text x="53.2" y="197.2">2.1,</text>
<text x="53.5" y="192.3">SNOS412Q</text>
<text x="54.2" y="193.9">OP18002EN.</text>
<text x="57.2" y="197.2">2024-10-08.</text>
<text x="64.2" y="192.3">FEBRUARY 2000</text>
<text x="79.4" y="192.3">REVISED</text>
<text x="86.6" y="192.3">JANUARY 2023.</text>
</g>
</svg>
